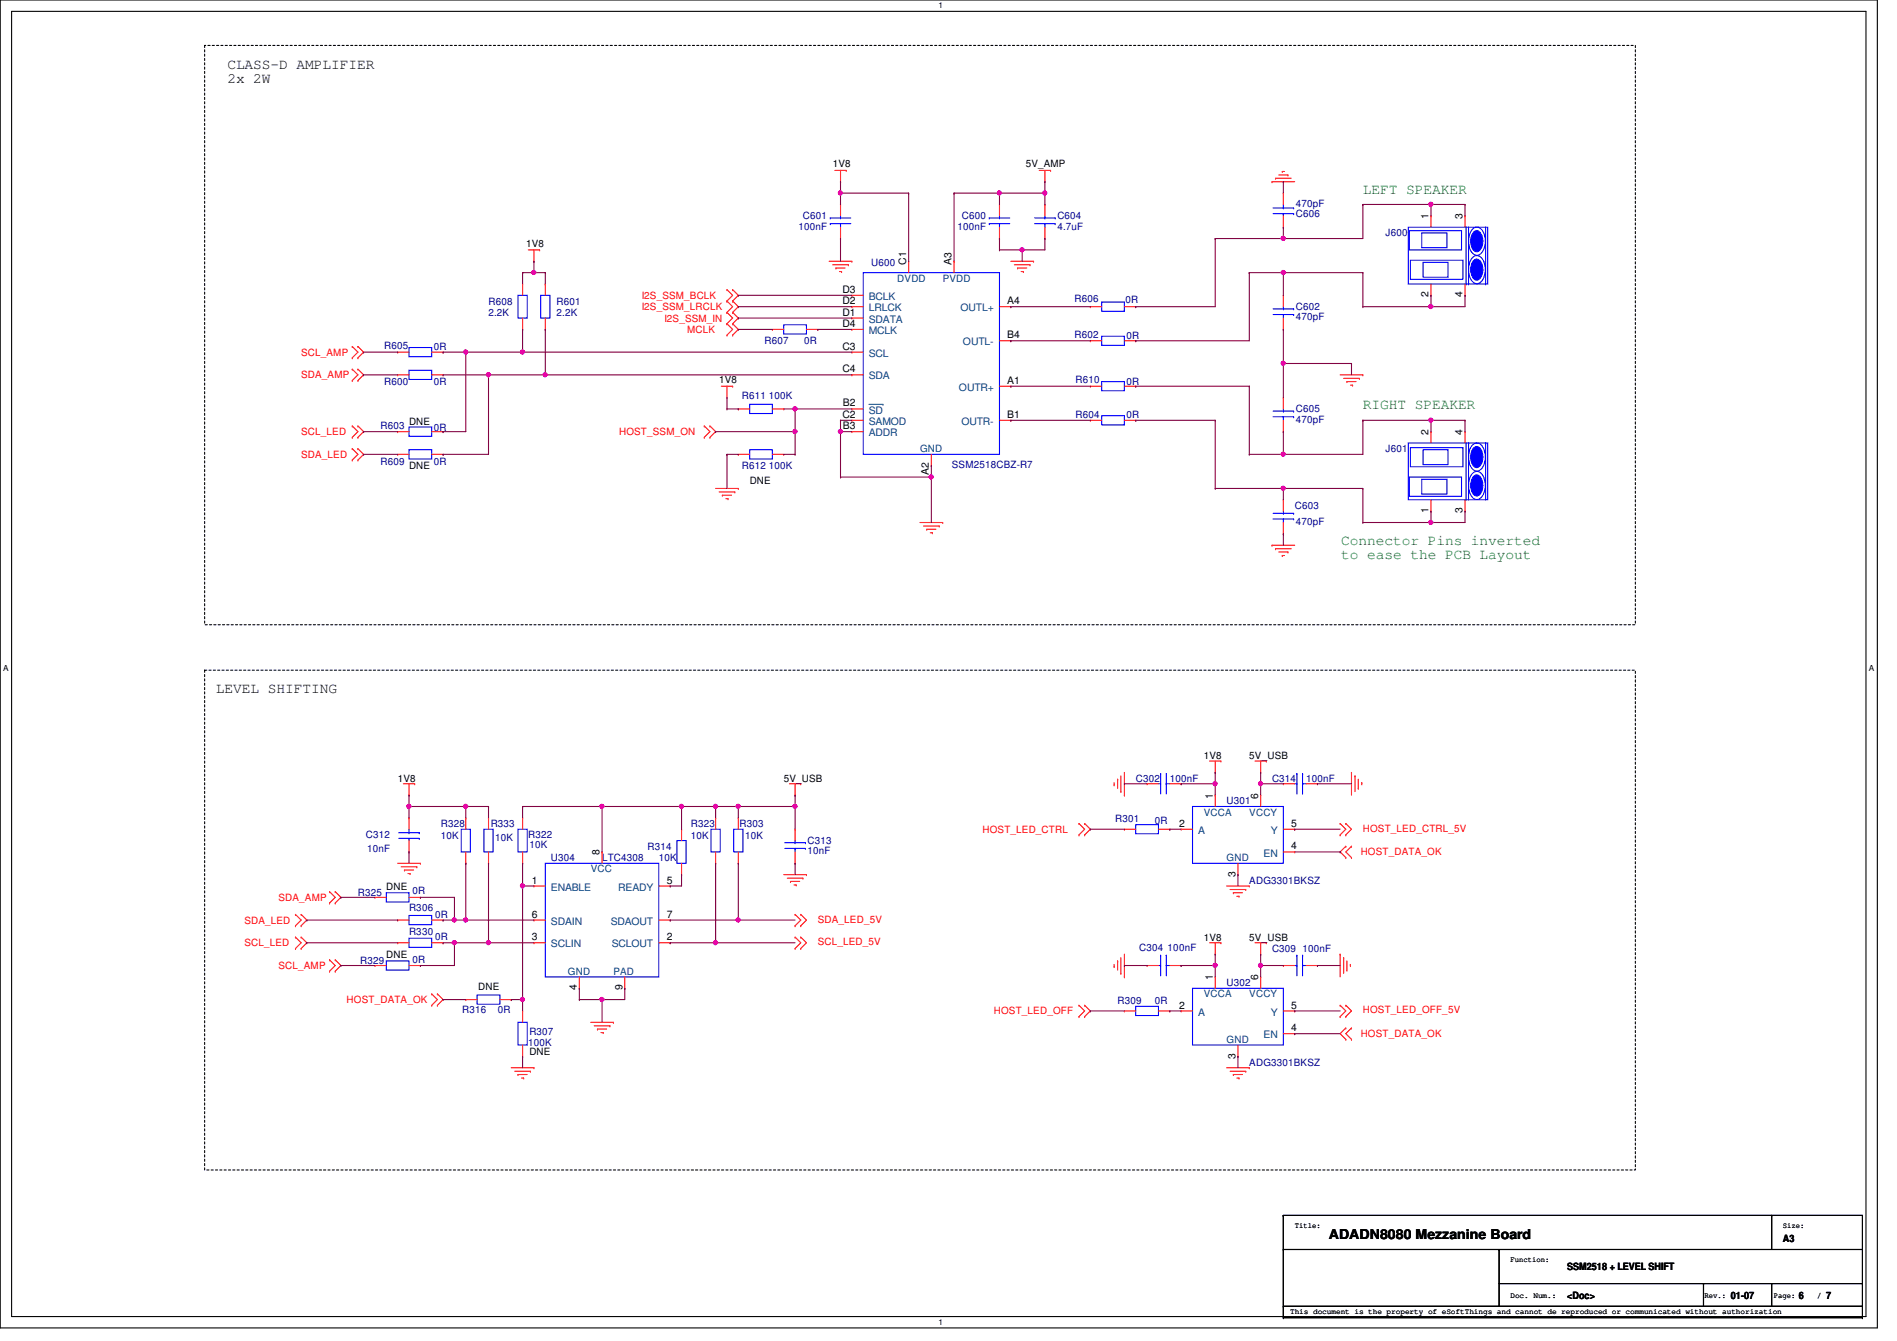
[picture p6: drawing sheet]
<svg xmlns="http://www.w3.org/2000/svg" width="297mm" height="210mm" viewBox="0 0 297 210" stroke-linecap="round" stroke-linejoin="round" font-family="sans-serif">
<path d="M0 0h294v207.9h-294zM1.8 1.8h290.4v204.3h-290.4z" fill="none" stroke="#000" stroke-width=".17"/>
<g fill="#fff">
<path d="M147 .2h.7v1.4h-.7z"/>
<path d="M147 206.2h.7v1.4h-.7z"/>
<path d="M.5 103.9h.8v1.4h-.8z"/>
<path d="M292.6 103.9h.9v1.4h-.9z"/>
</g>
<path d="M32 7.1h224.1v90.7h-224.1zM32 104.9h224.1v78.2h-224.1z" fill="none" stroke="#000" stroke-width=".17" stroke-dasharray=".3 .3"/>
<g fill="none" stroke="#f00" stroke-width=".17">
<path d="M82.7 39.1h1.8M83.6 39.1v1.8M84.5 39.1h.1M130.7 26.7h1.8M131.6 28.4h.1M131.6 26.7v1.7M132.5 26.7h.1M156.5 32h.1M156.5 37.3h.1M156.5 32v1.8M156.5 35.6v1.7M162.7 26.7h1.8"/>
<path d="M163.6 28.4h.1M163.6 26.7v1.7M164.5 26.7h.1M199.2 28.4h.1M199.2 28.4h3.5M199.7 27.9h.1M199.7 27.9h2.5M200.2 27.4h1.5M200.8 26.8h.1M200.8 26.8h.3M201.7 27.4h.1M55.2 56h.1"/>
<path d="M55.2 54.2h.1M55.2 59.6h.1M55.2 57.8h.1M55.2 54.2l.8 .9-.8 .9M55.2 57.8l.8 .9-.8 .9M56 54.2h.1M56 56h.1M56 57.8h.1M56 59.6h.1M56 54.2l.9 .9-.9 .9M56 57.8l.9 .9-.9 .9M81.8 44.4h.1"/>
<path d="M81.8 51.6h.1M81.8 44.4v1.8M81.8 49.8v1.8M83.6 40.9h.1M85.4 44.4h.1M85.4 51.6h.1M85.4 44.4v1.8M85.4 49.8v1.8M113.8 47.1h.1M113.8 45.3h.1M113.8 48.9h.1M113.8 50.7h.1"/>
<path d="M113.8 52.5h.1M113.8 45.3l.9 .9-.9 .9M113.8 47.1l.9 .9-.9 .9M113.8 48.9l.9 .9-.9 .9M113.8 50.7l.9 .9-.9 .9M114.7 45.3h.1M114.7 47.1h.1M114.7 48.9h.1M114.7 50.7h.1M114.7 52.5h.1M114.7 45.3l.9 .9-.9 .9M114.7 47.1l.9 .9-.9 .9"/>
<path d="M114.7 48.9l.9 .9-.9 .9M114.7 50.7l.9 .9-.9 .9M129.8 40.9h3.6M130.4 41.4h2.4M130.9 42h.1M130.9 42h1.4M131.4 42.5h.4M131.8 42.5h.1M132.8 41.4h.1M133.4 40.9h.1M158.3 40.9h3.5M158.8 41.4h2.5"/>
<path d="M159.3 42h.1M159.3 42h1.5M159.9 42.5h.3M160.2 42.5h.1M161.3 41.4h.1M161.8 40.9h.1M209.8 58.7h3.6M210.4 59.2h2.4M210.9 59.7h.1M210.9 59.7h1.4M212.8 59.2h.1M213.4 58.7h.1"/>
<path d="M55.2 68.5h.1M55.2 66.7h.1M55.2 72h.1M55.2 70.2h.1M55.2 66.7l.8 .9-.8 .9M55.2 70.2l.8 .9-.8 .9M56 66.7h.1M56 68.5h.1M56 70.2h.1M56 72h.1M56 66.7l.9 .9-.9 .9M56 70.2l.9 .9-.9 .9"/>
<path d="M62.3 71.1h.1M62.3 71.1h1.7M67.6 71.1h1.8M69.4 71.1h.1M110.3 68.5h.1M110.3 66.7h.1M110.3 66.7l.9 .9-.9 .9M111.2 66.7h.1M111.2 68.5h.1M111.2 66.7l.9 .9-.9 .9M112.1 76.5h3.5M112.6 77h2.5"/>
<path d="M112.9 60.5h1.8M113.1 77.5h.1M113.1 77.5h1.5M113.7 78.1h.3M113.8 62.2h.1M113.8 60.5v1.7M114 78.1h.1M114.7 60.5h.1M115.1 77h.1M115.6 76.5h.1M170.7 65.8h.1M170.7 60.5h.1"/>
<path d="M170.7 60.5h1.8M170.7 65.8h1.8M176.1 60.5h1.7M176.1 65.8h1.7M177.8 65.8h.1M177.8 60.5h.1M211.5 60.3h.3M211.8 60.3h.1M144.1 81.8h3.5M144.6 82.3h2.5M145.1 82.8h.1M145.1 82.8h1.5"/>
<path d="M145.7 83.4h.3M146 83.4h.1M147.1 82.3h.1M147.6 81.8h.1M199.2 85.3h.1M199.2 85.3h3.5M199.7 85.9h.1M199.7 85.9h2.5M200.2 86.4h1.5M200.8 87h.1M200.8 87h.3M201.7 86.4h.1"/>
<path d="M189.4 119.1h1.8M190.3 119.1v1.8M191.2 119.1h.1M196.5 119.1h1.8M197.4 119.1v1.8M198.3 119.1h.1M51.6 139.6h.1M51.6 139.6l.9 .9-.9 .9M52.5 139.6h.1M52.5 139.6l.9 .9-.9 .9M62.3 135.1h3.5M62.8 135.7h2.5"/>
<path d="M63.2 122.7h1.7M63.3 136.2h.1M63.3 136.2h1.5M63.9 136.7h.3M64 124.5h.1M64 133.3h.1M64 128h.1M64 122.7v1.8M64 128v1.8M64 131.6v1.7M64.2 136.7h.1M64.9 122.7h.1"/>
<path d="M65.3 135.7h.1M65.8 135.1h.1M72.9 128h.1M72.9 135.1h.1M72.9 128v1.8M72.9 133.3v1.8M122.7 136.9h3.6M123.3 137.5h2.4M123.6 122.7h1.8M123.8 138h.1M123.8 138h1.4M124.3 138.5h.4"/>
<path d="M124.5 124.5h.1M124.5 122.7v1.8M124.7 138.5h.1M125.4 122.7h.1M125.7 137.5h.1M126.3 136.9h.1M168.9 130.7h.1M168.9 128.9h.1M168.9 128.9l.9 .9-.9 .9M169.8 128.9h.1M169.8 130.7h.1M169.8 128.9l.9 .9-.9 .9"/>
<path d="M174.5 122.9h.1M174.5 122.5v.4M175 122h.1M175 122v1.4M175.5 123.9h.1M175.5 121.5v2.4M176.1 124.5h.1M176.1 120.9v3.6M190.3 120.9h.1M192.1 138.7h3.5M192.6 139.2h2.5M193.1 139.7h.1"/>
<path d="M193.1 139.7h1.5M195.1 139.2h.1M195.6 138.7h.1M197.4 120.9h.1M209.8 130.7h.1M209.8 128.9h.1M209.8 128.9l.9 .9-.9 .9M210.7 130.7h.1M210.7 128.9h.1M210.7 132.5h.1M210.7 134.2h.1M210.7 128.9l.9 .9-.9 .9"/>
<path d="M210.7 132.5l-.9 .8 .9 .9M211.6 120.9h.1M211.6 134.2h.1M211.6 132.5h.1M211.6 120.9v3.6M211.6 132.5l-.9 .8 .9 .9M212.2 121.5h.1M212.2 121.5v2.4M212.7 123.4h.1M212.7 122v1.4M213.2 122.5h.1M213.2 122.5v.4"/>
<path d="M46.3 144.9h.1M46.3 143.1h.1M46.3 148.5h.1M46.3 146.7h.1M46.3 143.1l.9 .9-.9 .9M46.3 146.7l.9 .9-.9 .9M47.2 143.1h.1M47.2 144.9h.1M47.2 146.7h.1M47.2 148.5h.1M47.2 143.1l.8 .9-.8 .9M47.2 146.7l.8 .9-.8 .9"/>
<path d="M51.6 152h.1M51.6 150.2h.1M51.6 141.4h.1M51.6 150.2l.9 .9-.9 .9M52.5 150.2h.1M52.5 152h.1M52.5 141.4h.1M52.5 150.2l.9 .9-.9 .9M58.7 140.5h.1M58.7 140.5h1.8M64 140.5h1.8M65.8 140.5h.1"/>
<path d="M67.6 157.4h.1M67.6 155.6h.1M67.6 155.6l.9 .9-.9 .9M68.5 155.6h.1M68.5 157.4h.1M68.5 155.6l.9 .9-.9 .9M124.5 144.9h.1M124.5 143.1h.1M124.5 148.5h.1M124.5 146.7h.1M124.5 143.1l.9 .9-.9 .9M124.5 146.7l.9 .9-.9 .9"/>
<path d="M125.4 144.9h.1M125.4 143.1h.1M125.4 148.5h.1M125.4 146.7h.1M125.4 143.1l.9 .9-.9 .9M125.4 146.7l.9 .9-.9 .9M168.9 159.1h.1M168.9 157.4h.1M168.9 157.4l.9 .8-.9 .9M169.8 157.4h.1M169.8 159.1h.1M169.8 157.4l.9 .8-.9 .9"/>
<path d="M174.5 151.3h.1M174.5 151v.3M175 150.4h.1M175 150.4v1.4M175.5 152.4h.1M175.5 149.9v2.5M176.1 152.9h.1M176.1 149.4v3.5M189.4 147.6h1.8M190.3 149.4h.1M190.3 147.6v1.8M191.2 147.6h.1"/>
<path d="M193.7 140.3h.3M194 140.3h.1M196.5 147.6h1.8M197.4 149.4h.1M197.4 147.6v1.8M198.3 147.6h.1M209.8 149.4h.1M209.8 159.1h.1M209.8 157.4h.1M209.8 149.4v3.5M209.8 157.4l.9 .8-.9 .9M210.4 149.9h.1"/>
<path d="M210.4 149.9v2.5M210.7 159.1h.1M210.7 157.4h.1M210.7 157.4l.9 .8-.9 .9M210.9 151.8h.1M210.9 150.4v1.4M211.5 151h.1M211.5 151v.3M80 167.1h3.6M80.6 167.7h2.5M81.1 168.2h.1M81.1 168.2h1.4"/>
<path d="M81.7 168.7h.3M82 168.7h.1M83.1 167.7h.1M83.6 167.1h.1M92.5 160h3.6M93 160.6h2.5M93.6 161.1h.1M93.6 161.1h1.4M94.1 161.6h.3M94.4 161.6h.1M95.5 160.6h.1M96.1 160h.1"/>
<path d="M192.1 167.1h3.5M192.6 167.7h2.5M193.1 168.2h.1M193.1 168.2h1.5M193.7 168.7h.3M194 168.7h.1M195.1 167.7h.1M195.6 167.1h.1M210.7 160.9h.1M210.7 162.7h.1M210.7 160.9l-.9 .9 .9 .9M211.6 162.7h.1"/>
<path d="M211.6 160.9h.1M211.6 160.9l-.9 .9 .9 .9"/>
</g>
<g fill="none" stroke="#000" stroke-width=".17">
<path d="M201 195.6h.1M201 190.2h.1M201 195.6h90.6M201 190.2h90.6v16M201 190.2v16M234.7 195.6h.1M234.7 195.6v8.9M277.4 190.2h.1M277.4 190.2v5.4M201 204.5h.1M201 206.2h.1M201 204.5h90.6"/>
<path d="M201 206.2h90.6M234.7 200.9h56.9M266.7 200.9h.1M266.7 200.9v3.6M277.4 200.9h.1M277.4 200.9v3.6M291.6 206.2h.1M291.6 200.9h.1"/>
</g>
<g fill="none" stroke="#00f" stroke-width=".17">
<path d="M154.9 35h.1M154.9 34.1h.1M154.9 35h3.2M154.9 34.1h3.2M156.5 34.1h.1M156.5 35h.1M156.5 33.8v.3M156.5 35v.6M220.5 35.6h12.5v8.8h-12.5zM229.6 35.6v8.8M230 35.6v8.8M230.6 35.9a.96 .96 0 0 1 1.6 .3 2.92 2.92 0 0 1-.6 3.7 1.14 1.14 0 0 1-1.5-1 3.2 3.2 0 0 1 .5-3z"/>
<path d="M232.6 35.6v8.8M81.1 46.2h1.4v3.6h-1.4zM84.7 46.2h1.4v3.6h-1.4zM172.5 59.7h3.6v1.5h-3.6zM229.6 44.4h.1M230 44.4h.1M230.6 40.3a.96 .96 0 0 1 1.6 .3 2.92 2.92 0 0 1-.6 3.7 1.14 1.14 0 0 1-1.5-1 3.2 3.2 0 0 1 .5-3zM232.6 44.4h.1M64 70.4h3.6v1.4h-3.6zM172.5 65.1h3.6v1.4h-3.6zM60.5 139.7h3.5v1.5h-3.5zM62.4 130.3h3.3"/>
<path d="M62.4 131.2h3.3M64 131.2h.1M64 130.3h.1M64 129.8v.5M64 131.2v.4M65.7 130.3h.1M65.7 131.2h.1M72.2 129.8h1.5v3.5h-1.5z"/>
</g>
<path d="M230.7 36.4a.65 .65 0 0 1 1.1 0 2.24 2.24 0 0 1-.3 2.9 .76 .76 0 0 1-1-.6 2.58 2.58 0 0 1 .2-2.3z" fill-rule="evenodd" fill="#00f"/>
<path d="M230.7 36.4a.65 .65 0 0 1 1.1 0 2.24 2.24 0 0 1-.3 2.9 .76 .76 0 0 1-1-.6 2.58 2.58 0 0 1 .2-2.3z" fill="none" stroke="#00f" stroke-width=".17"/>
<path d="M230.7 40.9a.65 .65 0 0 1 1.1 0 2.24 2.24 0 0 1-.3 2.9 .76 .76 0 0 1-1-.6 2.58 2.58 0 0 1 .2-2.3z" fill-rule="evenodd" fill="#00f"/>
<g fill="none" stroke="#00f" stroke-width=".17">
<path d="M220.7 36.1h8.2v3h-8.2zM222.6 36.4h4v2.4h-4zM172.5 52.6h3.6v1.5h-3.6zM220.8 40.7h8.3v3h-8.3zM222.8 41.1h3.9v2.3h-3.9zM230.7 40.9a.65 .65 0 0 1 1.1 0 2.24 2.24 0 0 1-.3 2.9 .76 .76 0 0 1-1-.6 2.58 2.58 0 0 1 .2-2.3zM220.5 69.3h12.5v8.9h-12.5zM229.6 69.3h.1M229.6 69.3v8.9M230 69.3h.1M230 69.3v8.9M230.6 74.1a.96 .96 0 0 1 1.6 .3 2.92 2.92 0 0 1-.6 3.7 1.14 1.14 0 0 1-1.5-1 3.2 3.2 0 0 1 .5-3z"/>
<path d="M230.6 69.6a.96 .96 0 0 1 1.6 .4 2.92 2.92 0 0 1-.6 3.7 1.14 1.14 0 0 1-1.5-1.1 3.2 3.2 0 0 1 .5-3zM232.6 69.3h.1M232.6 69.3v8.9M75.8 129.8h1.4v3.5h-1.4zM81.1 160h1.4v3.6h-1.4z"/>
</g>
<g fill="none" stroke="#f00" stroke-width=".17">
<path d="M224.1 33.8h.1M224.1 33.8v1.8M229.4 33.8h.1M229.4 33.8v1.8M170.7 53.3h.1M170.7 53.3h1.8M176.1 53.3h1.7M177.8 53.3h.1M224.1 46.2h.1M224.1 44.4v1.8M229.4 46.2h.1M229.4 44.4v1.8"/>
<path d="M76.5 128h.1M76.5 135.1h.1M76.5 128v1.8M76.5 133.3v1.8M81.8 158.2h.1M81.8 158.2v1.8M81.8 165.4h.1M81.8 163.6v1.8"/>
</g>
<path d="M230.7 74.7a.65 .65 0 0 1 1.1 0 2.24 2.24 0 0 1-.3 2.9 .76 .76 0 0 1-1-.6 2.58 2.58 0 0 1 .2-2.3z" fill-rule="evenodd" fill="#00f"/>
<path d="M230.7 74.7a.65 .65 0 0 1 1.1 0 2.24 2.24 0 0 1-.3 2.9 .76 .76 0 0 1-1-.6 2.58 2.58 0 0 1 .2-2.3z" fill="none" stroke="#00f" stroke-width=".17"/>
<path d="M230.7 70.2a.65 .65 0 0 1 1.1 0 2.24 2.24 0 0 1-.3 2.9 .76 .76 0 0 1-1-.6 2.58 2.58 0 0 1 .2-2.3z" fill-rule="evenodd" fill="#00f"/>
<g fill="none" stroke="#00f" stroke-width=".17">
<path d="M130 35h.1M130 34.1h.1M130 35h3.2M130 34.1h3.2M131.6 34.1h.1M131.6 35h.1M131.6 33.8v.3M131.6 35v.6M162 35h3.2M162 34.1h3.2M163.6 34.1h.1M163.6 35h.1"/>
<path d="M163.6 33.8v.3M163.6 35v.6M165.2 35h.1M165.2 34.1h.1M199.3 32.6h3.3M199.3 33.4h3.3M201 33.4h.1M201 32.6h.1M201 32v.6M201 33.4v.4M202.6 32.6h.1M202.6 33.4h.1"/>
<path d="M64 54.4h3.6v1.4h-3.6zM64 58h3.6v1.4h-3.6zM122.7 50.8h3.6v1.5h-3.6zM135.2 42.7h21.3v28.4h-21.3zM172.5 47.3h3.6v1.4h-3.6zM199.3 49.2h3.3M199.3 48.3h3.3M201 48.3h.1M201 49.2h.1M201 48v.3M201 49.2v.6M202.6 49.2h.1"/>
<path d="M202.6 48.3h.1M64 66.8h3.6v1.5h-3.6zM117.4 70.4h3.5v1.4h-3.5zM117.4 63.3h3.5v1.4h-3.5zM199.3 65.2h3.3M199.3 64.3h3.3M201 64.3h.1M201 65.2h.1M201 64v.3M201 65.2v.6M202.6 65.2h.1M202.6 64.3h.1"/>
<path d="M220.7 74.7h8.2v3h-8.2zM220.8 70.1h8.3v3h-8.3zM222.6 75h4v2.3h-4zM222.8 70.4h3.9v2.3h-3.9zM230.7 70.2a.65 .65 0 0 1 1.1 0 2.24 2.24 0 0 1-.3 2.9 .76 .76 0 0 1-1-.6 2.58 2.58 0 0 1 .2-2.3zM199.3 81.2h3.3M199.3 80.3h3.3M201 80.3h.1M201 81.2h.1M201 80v.3M201 81.2v.6M202.6 81.2h.1"/>
<path d="M202.6 80.3h.1M81.1 129.8h1.4v3.5h-1.4zM85.4 135.1h17.8v17.8h-17.8zM106 131.6h1.4v3.5h-1.4zM111.3 129.8h1.5v3.5h-1.5zM114.9 129.8h1.4v3.5h-1.4zM122.9 132.8h3.2M122.9 131.9h3.2M124.5 131.9h.1M124.5 132.8h.1M124.5 131.6v.3M124.5 132.8v.5"/>
<path d="M126.1 132.8h.1M126.1 131.9h.1M177.8 129.1h3.6v1.4h-3.6zM181.4 122.7h.3M181.7 122.7h.1M181.7 121.1h.1M181.7 121.1v3.2M182.6 121.1h.1M182.6 122.7h.1M182.6 121.1v3.2M182.6 122.7h.6M186.7 126.2h14.3v8.9h-14.3z"/>
<path d="M202.7 122.7h.4M203.1 122.7h.1M203.1 121.1h.1M203.1 121.1v3.2M204 121.1h.1M204 122.7h.1M204 122.7h.5M204 121.1v3.2M60.5 150.4h3.5v1.4h-3.5zM64 143.3h3.6v1.4h-3.6zM64 146.9h3.6v1.4h-3.6zM74.7 155.7h3.6v1.5h-3.6z"/>
<path d="M177.8 157.5h3.6v1.5h-3.6zM181.4 151.1h.3M181.7 151.1h.1M181.7 149.5h.1M181.7 149.5v3.2M182.6 149.5h.1M182.6 151.1h.1M182.6 151.1h.6M182.6 149.5v3.2M186.7 154.7h14.3v8.9h-14.3zM202.7 151.1h.4M203.1 151.1h.1"/>
<path d="M203.1 149.5h.1M203.1 149.5v3.2M204 149.5h.1M204 151.1h.1M204 151.1h.5M204 149.5v3.2"/>
</g>
<g fill="none" stroke="#f00" stroke-width=".17">
<path d="M131.6 32h.1M131.6 37.3h.1M131.6 32v1.8M131.6 35.6v1.7M163.6 32h.1M163.6 37.3h.1M163.6 32v1.8M163.6 35.6v1.7M201 35.6h.1M201 30.2h.1M201 30.2v1.8M201 33.8v1.8"/>
<path d="M62.3 55.1h.1M62.3 58.7h.1M62.3 55.1h1.7M62.3 58.7h1.7M67.6 55.1h1.8M67.6 58.7h1.8M69.4 55.1h.1M69.4 58.7h.1M120.9 51.6h.1M120.9 51.6h1.8M126.3 51.6h1.8M128.1 51.6h.1"/>
<path d="M133.4 46.2h.1M133.4 48h.1M133.4 49.8h.1M133.4 51.6h.1M133.4 55.1h.1M133.4 58.7h.1M133.4 48h1.8M133.4 46.2h1.8M133.4 49.8h1.8M133.4 51.6h1.8M133.4 55.1h1.8M133.4 58.7h1.8"/>
<path d="M142.3 40.9h.1M142.3 40.9v1.8M149.4 40.9h.1M149.4 40.9v1.8M156.5 48h1.8M156.5 53.3h1.8M158.3 48h.1M158.3 53.3h.1M170.7 48h.1M170.7 48h1.8M176.1 48h1.7M177.8 48h.1"/>
<path d="M201 46.2h.1M201 51.6h.1M201 46.2v1.8M201 49.8v1.8M62.3 67.6h.1M62.3 67.6h1.7M67.6 67.6h1.8M69.4 67.6h.1M115.6 71.1h.1M115.6 64h.1M115.6 64h1.8M115.6 71.1h1.8"/>
<path d="M120.9 64h1.8M120.9 71.1h1.8M122.7 71.1h.1M122.7 64h.1M133.4 64h.1M133.4 67.6h.1M133.4 65.8h.1M133.4 65.8h1.8M133.4 64h1.8M133.4 67.6h1.8M145.8 72.9h.1M145.8 71.1v1.8"/>
<path d="M156.5 60.5h1.8M156.5 65.8h1.8M158.3 60.5h.1M158.3 65.8h.1M201 62.2h.1M201 67.6h.1M201 78.2h.1M201 62.2v1.8M201 65.8v1.8M201 78.2v1.8M224.1 67.6h.1M224.1 67.6v1.7"/>
<path d="M224.1 78.2v1.8M229.4 67.6h.1M229.4 67.6v1.7M229.4 78.2v1.8M201 83.6h.1M201 81.8v1.8M224.1 80h.1M229.4 80h.1M81.8 128h.1M81.8 135.1h.1M81.8 128v1.8M81.8 133.3v1.8"/>
<path d="M83.6 138.7h.1M83.6 138.7h1.8M94.3 133.3h.1M94.3 133.3v1.8M103.2 138.7h1.7M104.9 138.7h.1M106.7 129.8h.1M106.7 136.9h.1M106.7 129.8v1.8M106.7 135.1v1.8M112.1 128h.1M112.1 135.1h.1"/>
<path d="M112.1 128v1.8M112.1 133.3v1.8M115.6 128h.1M115.6 135.1h.1M115.6 128v1.8M115.6 133.3v1.8M124.5 129.8h.1M124.5 135.1h.1M124.5 129.8v1.8M124.5 133.3v1.8M176.1 129.8h.1M176.1 129.8h1.7"/>
<path d="M179.6 122.7h.1M179.6 122.7h1.8M181.4 129.8h1.8M183.2 129.8h.1M183.2 122.7h1.8M185 122.7h.1M185 129.8h.1M185 129.8h1.7M190.3 124.5h.1M190.3 124.5v1.7M193.8 136.9h.1M193.8 135.1v1.8"/>
<path d="M197.4 124.5h.1M197.4 124.5v1.7M201 122.7h.1M201 122.7h1.7M201 133.3h1.7M201 129.8h1.7M202.7 133.3h.1M202.7 129.8h.1M204.5 122.7h1.8M206.3 122.7h.1M58.7 151.1h.1M58.7 151.1h1.8"/>
<path d="M62.3 144h.1M62.3 147.6h.1M62.3 144h1.7M62.3 147.6h1.7M64 151.1h1.8M65.8 151.1h.1M67.6 144h1.8M67.6 147.6h1.8M69.4 144h.1M69.4 147.6h.1M72.9 156.5h.1M72.9 156.5h1.8"/>
<path d="M78.3 156.5h1.7M80 156.5h.1M83.6 147.6h.1M83.6 144h.1M83.6 144h1.8M83.6 147.6h1.8M90.7 154.7h.1M90.7 152.9v1.8M97.8 154.7h.1M97.8 152.9v1.8M103.2 144h1.7M103.2 147.6h1.7"/>
<path d="M104.9 144h.1M104.9 147.6h.1M176.1 158.2h.1M176.1 158.2h1.7M179.6 151.1h.1M179.6 151.1h1.8M181.4 158.2h1.8M183.2 158.2h.1M183.2 151.1h1.8M185 151.1h.1M185 158.2h.1M185 158.2h1.7"/>
<path d="M190.3 152.9h.1M190.3 152.9v1.8M197.4 152.9h.1M197.4 152.9v1.8M201 151.1h.1M201 151.1h1.7M201 158.2h1.7M202.7 158.2h.1M204.5 151.1h1.8M206.3 151.1h.1M193.8 165.4h.1M193.8 163.6v1.8"/>
<path d="M201 161.8h1.7M202.7 161.8h.1"/>
</g>
<path d="M136.1 63.3h2.2M138.3 63.3h.1" fill="none" stroke="#004080" stroke-width=".16"/>
<g fill="none" stroke="#800040" stroke-width=".17">
<path d="M142.3 30.2h.1M142.3 30.2v10.7M149.4 30.2h.1M149.4 30.2v10.7M156.5 30.2h.1M156.5 30.2h7.1M115.6 48h.1M115.6 46.2h.1M115.6 48h17.8M115.6 46.2h17.8M145.8 72.9h.1M145.8 72.9v1.8"/>
<path d="M195.6 60.5h.1M195.6 71.1h.1M195.6 60.5v10.6M195.6 71.1h17.8M201 71.1h.1"/>
</g>
<circle cx="200.9" cy="71.1" r=".32" fill="#f0f"/>
<circle cx="200.9" cy="71.1" r=".32" fill="none" stroke="#f0f" stroke-width=".17"/>
<g fill="none" stroke="#800040" stroke-width=".17">
<path d="M190.3 37.3h.1M190.3 37.3v10.7h-12.5M177.8 48h.1M177.8 53.3h.1M195.6 42.7h.1M195.6 42.7h5.4M195.6 42.7v10.6h-17.8M201 56.9h.1M201 51.6h.1M201 51.6v10.6M201 56.9h10.6M211.6 56.9h.1"/>
<path d="M211.6 56.9v1.8M201 83.6h.1M201 83.6v1.7"/>
</g>
<circle cx="200.9" cy="56.9" r=".32" fill="#f0f"/>
<circle cx="200.9" cy="56.9" r=".32" fill="none" stroke="#f0f" stroke-width=".17"/>
<path d="M201 28.4h.1M201 28.4v1.8M112.1 67.6h.1M112.1 67.6h12.4M131.6 74.7h.1M131.6 74.7h14.2M145.8 74.7h.1M145.8 74.7v7.1" fill="none" stroke="#800040" stroke-width=".17"/>
<circle cx="145.8" cy="74.6" r=".32" fill="#f0f"/>
<circle cx="145.8" cy="74.6" r=".32" fill="none" stroke="#f0f" stroke-width=".17"/>
<path d="M56.9 55.1h.1M56.9 55.1h5.4M83.6 40.9h.1M83.6 40.9v1.8" fill="none" stroke="#800040" stroke-width=".17"/>
<circle cx="83.6" cy="42.6" r=".32" fill="#f0f"/>
<circle cx="83.6" cy="42.6" r=".32" fill="none" stroke="#f0f" stroke-width=".17"/>
<path d="M160.1 39.1h.1M160.1 39.1v1.8M81.8 42.7h.1M81.8 42.7v1.7M81.8 42.7h1.8M85.4 42.7h.1M85.4 42.7v1.7M115.6 49.8h.1M115.6 49.8h17.8M128.1 51.6h.1M128.1 51.6h5.3" fill="none" stroke="#800040" stroke-width=".17"/>
<circle cx="160" cy="39.1" r=".32" fill="#f0f"/>
<circle cx="160" cy="39.1" r=".32" fill="none" stroke="#f0f" stroke-width=".17"/>
<path d="M131.6 28.4h.1M131.6 28.4v1.8M156.5 37.3h.1M156.5 37.3v1.8M160.1 39.1h.1M160.1 39.1h3.5" fill="none" stroke="#800040" stroke-width=".17"/>
<circle cx="131.6" cy="30.2" r=".32" fill="#f0f"/>
<circle cx="131.6" cy="30.2" r=".32" fill="none" stroke="#f0f" stroke-width=".17"/>
<path d="M131.6 30.2h.1M131.6 37.3h.1M131.6 30.2v1.8M131.6 37.3v3.6M190.3 37.3h.1M190.3 37.3h23.1M201 35.6h.1M201 37.3h.1M201 35.6v1.7" fill="none" stroke="#800040" stroke-width=".17"/>
<circle cx="200.9" cy="37.3" r=".32" fill="#f0f"/>
<circle cx="200.9" cy="37.3" r=".32" fill="none" stroke="#f0f" stroke-width=".17"/>
<path d="M177.8 65.8h.1M177.8 65.8h12.5M201 76.5h.1M201 76.5h12.4" fill="none" stroke="#800040" stroke-width=".17"/>
<circle cx="200.9" cy="76.4" r=".32" fill="#f0f"/>
<circle cx="200.9" cy="76.4" r=".32" fill="none" stroke="#f0f" stroke-width=".17"/>
<path d="M213.4 32h.1M213.4 32h10.7M158.3 48h.1M158.3 53.3h.1M158.3 48h12.4M158.3 53.3h12.4M158.3 60.5h.1M158.3 65.8h.1M158.3 60.5h12.4M158.3 65.8h12.4" fill="none" stroke="#800040" stroke-width=".17"/>
<circle cx="224" cy="32" r=".32" fill="#f0f"/>
<circle cx="224" cy="32" r=".32" fill="none" stroke="#f0f" stroke-width=".17"/>
<path d="M213.4 32h.1M213.4 32v5.3M213.4 48h.1M213.4 48h10.7" fill="none" stroke="#800040" stroke-width=".17"/>
<circle cx="224" cy="48" r=".32" fill="#f0f"/>
<circle cx="224" cy="48" r=".32" fill="none" stroke="#f0f" stroke-width=".17"/>
<path d="M201 42.7h.1M201 42.7h12.4M213.4 42.7h.1M213.4 42.7v5.3" fill="none" stroke="#800040" stroke-width=".17"/>
<circle cx="200.9" cy="42.6" r=".32" fill="#f0f"/>
<circle cx="200.9" cy="42.6" r=".32" fill="none" stroke="#f0f" stroke-width=".17"/>
<path d="M213.4 65.8h.1M213.4 65.8h10.7" fill="none" stroke="#800040" stroke-width=".17"/>
<circle cx="224" cy="65.8" r=".32" fill="#f0f"/>
<circle cx="224" cy="65.8" r=".32" fill="none" stroke="#f0f" stroke-width=".17"/>
<path d="M213.4 65.8h.1M213.4 65.8v5.3M213.4 81.8h.1M213.4 81.8h10.7" fill="none" stroke="#800040" stroke-width=".17"/>
<circle cx="224" cy="81.8" r=".32" fill="#f0f"/>
<circle cx="224" cy="81.8" r=".32" fill="none" stroke="#f0f" stroke-width=".17"/>
<path d="M163.6 37.3h.1M163.6 37.3v1.8M56.9 58.7h.1M56.9 58.7h5.4M72.9 55.1h.1M72.9 55.1h8.9M213.4 76.5h.1M213.4 76.5v5.3" fill="none" stroke="#800040" stroke-width=".17"/>
<circle cx="72.9" cy="55.1" r=".32" fill="#f0f"/>
<circle cx="72.9" cy="55.1" r=".32" fill="none" stroke="#f0f" stroke-width=".17"/>
<g fill="none" stroke="#800040" stroke-width=".17">
<path d="M72.9 55.1h.1M72.9 55.1v12.5h-3.5M76.5 58.7h.1M76.5 58.7h8.9M76.5 58.7v12.4h-7.1M81.8 51.6h.1M81.8 51.6v3.5M56.9 67.6h.1M56.9 71.1h.1M56.9 67.6h5.4M56.9 71.1h5.4M69.4 67.6h.1"/>
<path d="M69.4 71.1h.1"/>
</g>
<circle cx="81.8" cy="55.1" r=".32" fill="#f0f"/>
<circle cx="81.8" cy="55.1" r=".32" fill="none" stroke="#f0f" stroke-width=".17"/>
<path d="M69.4 55.1h.1M69.4 55.1h3.5M85.4 51.6h.1M85.4 51.6v7.1" fill="none" stroke="#800040" stroke-width=".17"/>
<circle cx="85.4" cy="58.6" r=".32" fill="#f0f"/>
<circle cx="85.4" cy="58.6" r=".32" fill="none" stroke="#f0f" stroke-width=".17"/>
<path d="M163.6 28.4h.1M163.6 28.4v1.8M115.6 51.6h.1M115.6 51.6h5.3" fill="none" stroke="#800040" stroke-width=".17"/>
<circle cx="163.6" cy="30.2" r=".32" fill="#f0f"/>
<circle cx="163.6" cy="30.2" r=".32" fill="none" stroke="#f0f" stroke-width=".17"/>
<path d="M149.4 30.2h.1M149.4 30.2h7.1M156.5 39.1h.1M156.5 39.1h3.6M69.4 58.7h.1M69.4 58.7h7.1M85.4 58.7h.1M85.4 58.7h48" fill="none" stroke="#800040" stroke-width=".17"/>
<circle cx="76.5" cy="58.6" r=".32" fill="#f0f"/>
<circle cx="76.5" cy="58.6" r=".32" fill="none" stroke="#f0f" stroke-width=".17"/>
<path d="M156.5 30.2h.1M156.5 30.2v1.8M81.8 55.1h.1M81.8 55.1h51.6" fill="none" stroke="#800040" stroke-width=".17"/>
<circle cx="156.5" cy="30.2" r=".32" fill="#f0f"/>
<circle cx="156.5" cy="30.2" r=".32" fill="none" stroke="#f0f" stroke-width=".17"/>
<g fill="none" stroke="#800040" stroke-width=".17">
<path d="M131.6 30.2h.1M131.6 30.2h10.7M163.6 30.2h.1M163.6 30.2v1.8M224.1 32h.1M224.1 32v1.8M224.1 32h5.3M229.4 32h.1M229.4 32v1.8M83.6 42.7h.1M83.6 42.7h1.8M201 42.7h.1"/>
<path d="M201 42.7v3.5M224.1 46.2h.1M224.1 48h.1M224.1 46.2v1.8M229.4 46.2h.1M229.4 46.2v1.8h-5.3M131.6 67.6h.1M131.6 65.8h.1M131.6 65.8h1.8M131.6 67.6h1.8M131.6 65.8v8.9M177.8 60.5h.1"/>
<path d="M177.8 60.5h17.8M190.3 65.8h.1M190.3 76.5h.1M190.3 65.8v10.7M190.3 76.5h10.7M201 67.6h.1M201 76.5h.1M201 67.6v3.5M201 76.5v1.7M224.1 65.8h.1M224.1 65.8v1.8M224.1 65.8h5.3"/>
<path d="M229.4 65.8h.1M229.4 65.8v1.8M224.1 80h.1M224.1 81.8h.1M224.1 80v1.8M229.4 80h.1M229.4 80v1.8h-5.3"/>
</g>
<circle cx="131.6" cy="67.5" r=".32" fill="#f0f"/>
<circle cx="131.6" cy="67.5" r=".32" fill="none" stroke="#f0f" stroke-width=".17"/>
<path d="M64 124.5h.1M64 124.5v1.7" fill="none" stroke="#800040" stroke-width=".17"/>
<circle cx="64" cy="126.2" r=".32" fill="#f0f"/>
<circle cx="64" cy="126.2" r=".32" fill="none" stroke="#f0f" stroke-width=".17"/>
<path d="M64 126.2h.1M64 126.2h12.5M64 126.2v1.8M72.9 126.2h.1M124.5 124.5h.1M124.5 124.5v1.7" fill="none" stroke="#800040" stroke-width=".17"/>
<circle cx="72.9" cy="126.2" r=".32" fill="#f0f"/>
<circle cx="72.9" cy="126.2" r=".32" fill="none" stroke="#f0f" stroke-width=".17"/>
<path d="M72.9 126.2h.1M72.9 126.2v1.8M76.5 126.2h.1M76.5 126.2v1.8M81.8 126.2h.1M81.8 126.2v1.8M81.8 126.2h12.5M94.3 126.2h.1M94.3 126.2v7.1" fill="none" stroke="#800040" stroke-width=".17"/>
<circle cx="94.2" cy="126.2" r=".32" fill="#f0f"/>
<circle cx="94.2" cy="126.2" r=".32" fill="none" stroke="#f0f" stroke-width=".17"/>
<path d="M94.3 126.2h.1M94.3 126.2h17.8M106.7 126.2h.1" fill="none" stroke="#800040" stroke-width=".17"/>
<circle cx="112" cy="126.2" r=".32" fill="#f0f"/>
<circle cx="112" cy="126.2" r=".32" fill="none" stroke="#f0f" stroke-width=".17"/>
<circle cx="106.7" cy="126.2" r=".32" fill="#f0f"/>
<circle cx="106.7" cy="126.2" r=".32" fill="none" stroke="#f0f" stroke-width=".17"/>
<path d="M106.7 126.2h.1M106.7 126.2v3.6M112.1 126.2h.1M112.1 126.2h3.5" fill="none" stroke="#800040" stroke-width=".17"/>
<circle cx="115.6" cy="126.2" r=".32" fill="#f0f"/>
<circle cx="115.6" cy="126.2" r=".32" fill="none" stroke="#f0f" stroke-width=".17"/>
<path d="M112.1 126.2h.1M112.1 126.2v1.8M115.6 126.2h.1M115.6 126.2v1.8M115.6 126.2h8.9M124.5 126.2h.1M124.5 126.2v3.6" fill="none" stroke="#800040" stroke-width=".17"/>
<circle cx="124.5" cy="126.2" r=".32" fill="#f0f"/>
<circle cx="124.5" cy="126.2" r=".32" fill="none" stroke="#f0f" stroke-width=".17"/>
<g fill="none" stroke="#800040" stroke-width=".17">
<path d="M64 133.3h.1M64 133.3v1.8M72.9 135.1h.1M72.9 135.1v8.9M76.5 135.1h.1M76.5 135.1v12.5M81.8 135.1h.1M81.8 138.7h.1M81.8 135.1v21.4M106.7 136.9h.1M106.7 136.9v1.8M112.1 135.1h.1"/>
<path d="M112.1 135.1v12.5M115.6 135.1h.1M115.6 135.1v8.9M124.5 135.1h.1M124.5 135.1v1.8"/>
</g>
<circle cx="81.8" cy="138.7" r=".32" fill="#f0f"/>
<circle cx="81.8" cy="138.7" r=".32" fill="none" stroke="#f0f" stroke-width=".17"/>
<path d="M81.8 138.7h.1M81.8 138.7h1.8M104.9 138.7h.1M104.9 138.7h1.8M53.4 140.5h.1M53.4 140.5h5.3M65.8 140.5h.1M65.8 140.5h5.4M71.2 140.5h.1M71.2 140.5v3.5" fill="none" stroke="#800040" stroke-width=".17"/>
<circle cx="71.1" cy="144" r=".32" fill="#f0f"/>
<circle cx="71.1" cy="144" r=".32" fill="none" stroke="#f0f" stroke-width=".17"/>
<path d="M48 144h.1M48 144h14.3M69.4 144h.1M69.4 144h14.2M71.2 144h.1M72.9 144h.1" fill="none" stroke="#800040" stroke-width=".17"/>
<circle cx="72.9" cy="144" r=".32" fill="#f0f"/>
<circle cx="72.9" cy="144" r=".32" fill="none" stroke="#f0f" stroke-width=".17"/>
<path d="M104.9 144h.1M104.9 144h10.7" fill="none" stroke="#800040" stroke-width=".17"/>
<circle cx="115.6" cy="144" r=".32" fill="#f0f"/>
<circle cx="115.6" cy="144" r=".32" fill="none" stroke="#f0f" stroke-width=".17"/>
<path d="M48 147.6h.1M48 147.6h14.3M69.4 147.6h.1M69.4 147.6h7.1M71.2 147.6h.1M115.6 144h.1M115.6 144h8.9" fill="none" stroke="#800040" stroke-width=".17"/>
<circle cx="76.5" cy="147.5" r=".32" fill="#f0f"/>
<circle cx="76.5" cy="147.5" r=".32" fill="none" stroke="#f0f" stroke-width=".17"/>
<circle cx="71.1" cy="147.5" r=".32" fill="#f0f"/>
<circle cx="71.1" cy="147.5" r=".32" fill="none" stroke="#f0f" stroke-width=".17"/>
<path d="M71.2 147.6h.1M71.2 147.6v3.5M76.5 147.6h.1M76.5 147.6h7.1M104.9 147.6h.1M104.9 147.6h7.2" fill="none" stroke="#800040" stroke-width=".17"/>
<circle cx="112" cy="147.5" r=".32" fill="#f0f"/>
<circle cx="112" cy="147.5" r=".32" fill="none" stroke="#f0f" stroke-width=".17"/>
<g fill="none" stroke="#800040" stroke-width=".17">
<path d="M53.4 151.1h.1M53.4 151.1h5.3M65.8 151.1h.1M65.8 151.1h5.4M69.4 156.5h.1M69.4 156.5h3.5M80 156.5h.1M80 156.5h1.8M81.8 156.5h.1M81.8 156.5v1.7M90.7 154.7h.1M90.7 154.7v1.8"/>
<path d="M97.8 154.7h.1M97.8 154.7v1.8M112.1 147.6h.1M112.1 147.6h12.4"/>
</g>
<circle cx="81.8" cy="156.4" r=".32" fill="#f0f"/>
<circle cx="81.8" cy="156.4" r=".32" fill="none" stroke="#f0f" stroke-width=".17"/>
<path d="M90.7 156.5h.1M90.7 156.5h7.1M94.3 156.5h.1M94.3 156.5v3.5" fill="none" stroke="#800040" stroke-width=".17"/>
<circle cx="94.2" cy="156.4" r=".32" fill="#f0f"/>
<circle cx="94.2" cy="156.4" r=".32" fill="none" stroke="#f0f" stroke-width=".17"/>
<path d="M176.1 122.7h.1M176.1 122.7h3.5M185 122.7h.1M190.3 120.9h.1M190.3 120.9v1.8h-5.3M197.4 120.9h.1M197.4 120.9v1.8M81.8 165.4h.1M81.8 165.4v1.7" fill="none" stroke="#800040" stroke-width=".17"/>
<circle cx="190.3" cy="122.7" r=".32" fill="#f0f"/>
<circle cx="190.3" cy="122.7" r=".32" fill="none" stroke="#f0f" stroke-width=".17"/>
<path d="M190.3 122.7h.1M190.3 122.7v1.8M197.4 122.7h.1M197.4 122.7v1.8M197.4 122.7h3.6" fill="none" stroke="#800040" stroke-width=".17"/>
<circle cx="197.4" cy="122.7" r=".32" fill="#f0f"/>
<circle cx="197.4" cy="122.7" r=".32" fill="none" stroke="#f0f" stroke-width=".17"/>
<g fill="none" stroke="#800040" stroke-width=".17">
<path d="M170.7 129.8h.1M170.7 129.8h5.4M183.2 129.8h.1M183.2 129.8h1.8M193.8 136.9h.1M193.8 136.9v1.8M202.7 129.8h.1M202.7 129.8h7.1M202.7 133.3h7.1M206.3 122.7h.1M206.3 122.7h5.3M209.8 133.3h.1"/>
<path d="M176.1 151.1h.1M176.1 151.1h3.5M185 151.1h.1M190.3 149.4h.1M190.3 149.4v1.7h-5.3M197.4 149.4h.1M197.4 149.4v1.7"/>
</g>
<circle cx="190.3" cy="151.1" r=".32" fill="#f0f"/>
<circle cx="190.3" cy="151.1" r=".32" fill="none" stroke="#f0f" stroke-width=".17"/>
<g fill="none" stroke="#800040" stroke-width=".17">
<path d="M170.7 158.2h.1M170.7 158.2h5.4M183.2 158.2h.1M183.2 158.2h1.8M190.3 151.1h.1M190.3 151.1v1.8M197.4 151.1h.1M197.4 151.1h3.6M197.4 151.1v1.8M202.7 158.2h.1M202.7 158.2h7.1M206.3 151.1h.1"/>
<path d="M206.3 151.1h3.5M193.8 165.4h.1M193.8 165.4v1.7M202.7 161.8h.1M202.7 161.8h7.1"/>
</g>
<circle cx="197.4" cy="151.1" r=".32" fill="#f0f"/>
<circle cx="197.4" cy="151.1" r=".32" fill="none" stroke="#f0f" stroke-width=".17"/>
<path d="M124.5 64h.1M124.5 64h8.9" fill="none" stroke="#800040" stroke-width=".17"/>
<circle cx="124.5" cy="64" r=".32" fill="#f0f"/>
<circle cx="124.5" cy="64" r=".32" fill="none" stroke="#f0f" stroke-width=".17"/>
<path d="M124.5 64h.1M124.5 64v3.6" fill="none" stroke="#800040" stroke-width=".17"/>
<circle cx="124.5" cy="67.5" r=".32" fill="#f0f"/>
<circle cx="124.5" cy="67.5" r=".32" fill="none" stroke="#f0f" stroke-width=".17"/>
<g fill="none" stroke="#800040" stroke-width=".17">
<path d="M113.8 64h.1M113.8 71.1h.1M113.8 64h1.8M113.8 62.2v1.8M113.8 71.1v5.4M113.8 71.1h1.8M115.6 64h.1M122.7 64h1.8M122.7 71.1h1.8M124.5 64h.1M124.5 71.1h.1M124.5 67.6h.1"/>
<path d="M124.5 67.6v3.5"/>
</g>
<circle cx="200.9" cy="71.1" r=".32" fill="#f0f"/>
<circle cx="200.9" cy="71.1" r=".32" fill="none" stroke="#f0f" stroke-width=".17"/>
<circle cx="200.9" cy="56.9" r=".32" fill="#f0f"/>
<circle cx="200.9" cy="56.9" r=".32" fill="none" stroke="#f0f" stroke-width=".17"/>
<circle cx="145.8" cy="74.6" r=".32" fill="#f0f"/>
<circle cx="145.8" cy="74.6" r=".32" fill="none" stroke="#f0f" stroke-width=".17"/>
<circle cx="83.6" cy="42.6" r=".32" fill="#f0f"/>
<circle cx="83.6" cy="42.6" r=".32" fill="none" stroke="#f0f" stroke-width=".17"/>
<circle cx="160" cy="39.1" r=".32" fill="#f0f"/>
<circle cx="160" cy="39.1" r=".32" fill="none" stroke="#f0f" stroke-width=".17"/>
<circle cx="131.6" cy="30.2" r=".32" fill="#f0f"/>
<circle cx="131.6" cy="30.2" r=".32" fill="none" stroke="#f0f" stroke-width=".17"/>
<circle cx="200.9" cy="37.3" r=".32" fill="#f0f"/>
<circle cx="200.9" cy="37.3" r=".32" fill="none" stroke="#f0f" stroke-width=".17"/>
<circle cx="200.9" cy="76.4" r=".32" fill="#f0f"/>
<circle cx="200.9" cy="76.4" r=".32" fill="none" stroke="#f0f" stroke-width=".17"/>
<circle cx="224" cy="32" r=".32" fill="#f0f"/>
<circle cx="224" cy="32" r=".32" fill="none" stroke="#f0f" stroke-width=".17"/>
<circle cx="224" cy="48" r=".32" fill="#f0f"/>
<circle cx="224" cy="48" r=".32" fill="none" stroke="#f0f" stroke-width=".17"/>
<circle cx="200.9" cy="42.6" r=".32" fill="#f0f"/>
<circle cx="200.9" cy="42.6" r=".32" fill="none" stroke="#f0f" stroke-width=".17"/>
<circle cx="224" cy="65.8" r=".32" fill="#f0f"/>
<circle cx="224" cy="65.8" r=".32" fill="none" stroke="#f0f" stroke-width=".17"/>
<circle cx="224" cy="81.8" r=".32" fill="#f0f"/>
<circle cx="224" cy="81.8" r=".32" fill="none" stroke="#f0f" stroke-width=".17"/>
<circle cx="72.9" cy="55.1" r=".32" fill="#f0f"/>
<circle cx="72.9" cy="55.1" r=".32" fill="none" stroke="#f0f" stroke-width=".17"/>
<circle cx="81.8" cy="55.1" r=".32" fill="#f0f"/>
<circle cx="81.8" cy="55.1" r=".32" fill="none" stroke="#f0f" stroke-width=".17"/>
<circle cx="85.4" cy="58.6" r=".32" fill="#f0f"/>
<circle cx="85.4" cy="58.6" r=".32" fill="none" stroke="#f0f" stroke-width=".17"/>
<circle cx="163.6" cy="30.2" r=".32" fill="#f0f"/>
<circle cx="163.6" cy="30.2" r=".32" fill="none" stroke="#f0f" stroke-width=".17"/>
<circle cx="76.5" cy="58.6" r=".32" fill="#f0f"/>
<circle cx="76.5" cy="58.6" r=".32" fill="none" stroke="#f0f" stroke-width=".17"/>
<circle cx="156.5" cy="30.2" r=".32" fill="#f0f"/>
<circle cx="156.5" cy="30.2" r=".32" fill="none" stroke="#f0f" stroke-width=".17"/>
<circle cx="131.6" cy="67.5" r=".32" fill="#f0f"/>
<circle cx="131.6" cy="67.5" r=".32" fill="none" stroke="#f0f" stroke-width=".17"/>
<circle cx="64" cy="126.2" r=".32" fill="#f0f"/>
<circle cx="64" cy="126.2" r=".32" fill="none" stroke="#f0f" stroke-width=".17"/>
<circle cx="72.9" cy="126.2" r=".32" fill="#f0f"/>
<circle cx="72.9" cy="126.2" r=".32" fill="none" stroke="#f0f" stroke-width=".17"/>
<circle cx="94.2" cy="126.2" r=".32" fill="#f0f"/>
<circle cx="94.2" cy="126.2" r=".32" fill="none" stroke="#f0f" stroke-width=".17"/>
<circle cx="112" cy="126.2" r=".32" fill="#f0f"/>
<circle cx="112" cy="126.2" r=".32" fill="none" stroke="#f0f" stroke-width=".17"/>
<circle cx="106.7" cy="126.2" r=".32" fill="#f0f"/>
<circle cx="106.7" cy="126.2" r=".32" fill="none" stroke="#f0f" stroke-width=".17"/>
<circle cx="115.6" cy="126.2" r=".32" fill="#f0f"/>
<circle cx="115.6" cy="126.2" r=".32" fill="none" stroke="#f0f" stroke-width=".17"/>
<circle cx="124.5" cy="126.2" r=".32" fill="#f0f"/>
<circle cx="124.5" cy="126.2" r=".32" fill="none" stroke="#f0f" stroke-width=".17"/>
<circle cx="81.8" cy="138.7" r=".32" fill="#f0f"/>
<circle cx="81.8" cy="138.7" r=".32" fill="none" stroke="#f0f" stroke-width=".17"/>
<circle cx="71.1" cy="144" r=".32" fill="#f0f"/>
<circle cx="71.1" cy="144" r=".32" fill="none" stroke="#f0f" stroke-width=".17"/>
<circle cx="72.9" cy="144" r=".32" fill="#f0f"/>
<circle cx="72.9" cy="144" r=".32" fill="none" stroke="#f0f" stroke-width=".17"/>
<circle cx="115.6" cy="144" r=".32" fill="#f0f"/>
<circle cx="115.6" cy="144" r=".32" fill="none" stroke="#f0f" stroke-width=".17"/>
<circle cx="76.5" cy="147.5" r=".32" fill="#f0f"/>
<circle cx="76.5" cy="147.5" r=".32" fill="none" stroke="#f0f" stroke-width=".17"/>
<circle cx="71.1" cy="147.5" r=".32" fill="#f0f"/>
<circle cx="71.1" cy="147.5" r=".32" fill="none" stroke="#f0f" stroke-width=".17"/>
<circle cx="112" cy="147.5" r=".32" fill="#f0f"/>
<circle cx="112" cy="147.5" r=".32" fill="none" stroke="#f0f" stroke-width=".17"/>
<circle cx="81.8" cy="156.4" r=".32" fill="#f0f"/>
<circle cx="81.8" cy="156.4" r=".32" fill="none" stroke="#f0f" stroke-width=".17"/>
<circle cx="94.2" cy="156.4" r=".32" fill="#f0f"/>
<circle cx="94.2" cy="156.4" r=".32" fill="none" stroke="#f0f" stroke-width=".17"/>
<circle cx="190.3" cy="122.7" r=".32" fill="#f0f"/>
<circle cx="190.3" cy="122.7" r=".32" fill="none" stroke="#f0f" stroke-width=".17"/>
<circle cx="197.4" cy="122.7" r=".32" fill="#f0f"/>
<circle cx="197.4" cy="122.7" r=".32" fill="none" stroke="#f0f" stroke-width=".17"/>
<circle cx="190.3" cy="151.1" r=".32" fill="#f0f"/>
<circle cx="190.3" cy="151.1" r=".32" fill="none" stroke="#f0f" stroke-width=".17"/>
<circle cx="197.4" cy="151.1" r=".32" fill="#f0f"/>
<circle cx="197.4" cy="151.1" r=".32" fill="none" stroke="#f0f" stroke-width=".17"/>
<circle cx="124.5" cy="64" r=".32" fill="#f0f"/>
<circle cx="124.5" cy="64" r=".32" fill="none" stroke="#f0f" stroke-width=".17"/>
<circle cx="124.5" cy="67.5" r=".32" fill="#f0f"/>
<circle cx="124.5" cy="67.5" r=".32" fill="none" stroke="#f0f" stroke-width=".17"/>
<g font-size="2.3">
<text x="35.6" y="10.8">CLASS-D AMPLIFIER</text>
<text x="35.6" y="13">2x 2W</text>
<text x="33.8" y="108.5">LEVEL SHIFTING</text>
</g>
<g font-size="2.3" fill="#008000">
<text x="213.4" y="30.3">LEFT SPEAKER</text>
<text x="213.4" y="64.1">RIGHT SPEAKER</text>
<text x="210" y="85.3">Connector Pins inverted</text>
<text x="210" y="87.5">to ease the PCB Layout</text>
</g>
<text font-size="2.1" x="208.1" y="194">ADADN8080 Mezzanine Board</text>
<g font-size="1.6">
<text x="130.4" y="26.2">1V8</text>
<text x="160.6" y="26.2">5V_AMP</text>
<text x="223.7" y="34.3" transform="rotate(-90 223.7 34.3)">1</text>
<text x="229" y="34.3" transform="rotate(-90 229 34.3)">3</text>
<text x="82.4" y="38.6">1V8</text>
<text x="141.9" y="41.4" transform="rotate(-90 141.9 41.4)">C1</text>
<text x="149" y="41.4" transform="rotate(-90 149 41.4)">A3</text>
<text x="131.9" y="45.8">D3</text>
<text x="131.9" y="47.6">D2</text>
<text x="157.7" y="47.6">A4</text>
<text x="223.7" y="46.6" transform="rotate(-90 223.7 46.6)">2</text>
<text x="229" y="46.6" transform="rotate(-90 229 46.6)">4</text>
<text x="131.9" y="49.4">D1</text>
<text x="131.9" y="51.2">D4</text>
<text x="157.7" y="53">B4</text>
<text x="112.6" y="59.9">1V8</text>
<text x="131.9" y="54.7">C3</text>
<text x="131.9" y="58.3">C4</text>
<text x="131.9" y="65.4">C2</text>
<text x="132" y="63.6">B2</text>
<text x="157.7" y="60.1">A1</text>
<text x="157.7" y="65.4">B1</text>
<text x="64" y="66.5">DNE</text>
<text x="132" y="67.2">B3</text>
<text x="223.7" y="68.1" transform="rotate(-90 223.7 68.1)">2</text>
<text x="229" y="68.1" transform="rotate(-90 229 68.1)">4</text>
<text x="64" y="73.4">DNE</text>
<text x="117.4" y="75.8">DNE</text>
<text x="145.5" y="74.3" transform="rotate(-90 145.5 74.3)">A2</text>
<text x="223.7" y="80.3" transform="rotate(-90 223.7 80.3)">1</text>
<text x="229" y="80.3" transform="rotate(-90 229 80.3)">3</text>
<text x="188.5" y="118.8">1V8</text>
<text x="195.6" y="118.8">5V_USB</text>
<text x="62.3" y="122.3">1V8</text>
<text x="122.7" y="122.3">5V_USB</text>
<text x="189.9" y="125" transform="rotate(-90 189.9 125)">1</text>
<text x="197" y="125" transform="rotate(-90 197 125)">6</text>
<text x="184.6" y="129.4">2</text>
<text x="202.2" y="129.4">5</text>
<text x="93.9" y="133.9" transform="rotate(-90 93.9 133.9)">8</text>
<text x="193.5" y="137.2" transform="rotate(-90 193.5 137.2)">3</text>
<text x="202.2" y="133">4</text>
<text x="60.5" y="139.2">DNE</text>
<text x="83.3" y="143.6">6</text>
<text x="83.3" y="138.3">1</text>
<text x="104.4" y="143.6">7</text>
<text x="104.4" y="138.3">5</text>
<text x="60.5" y="149.9">DNE</text>
<text x="83.3" y="147.2">3</text>
<text x="104.4" y="147.2">2</text>
<text x="188.5" y="147.2">1V8</text>
<text x="195.6" y="147.2">5V_USB</text>
<text x="74.9" y="154.9">DNE</text>
<text x="90.3" y="155" transform="rotate(-90 90.3 155)">4</text>
<text x="97.4" y="155" transform="rotate(-90 97.4 155)">9</text>
<text x="189.9" y="153.5" transform="rotate(-90 189.9 153.5)">1</text>
<text x="197" y="153.5" transform="rotate(-90 197 153.5)">6</text>
<text x="184.6" y="157.9">2</text>
<text x="202.2" y="161.4">4</text>
<text x="202.2" y="157.9">5</text>
<text x="82.9" y="165.2">DNE</text>
<text x="193.5" y="165.7" transform="rotate(-90 193.5 165.7)">3</text>
<text x="279.2" y="194.4">A3</text>
<text x="245.4" y="203.3">&lt;Doc&gt;</text>
<text x="245.4" y="198.8">SSM2518 + LEVEL SHIFT</text>
<text x="271" y="203.3">01-07</text>
<text x="281.7" y="203.3">6</text>
<text x="286" y="203.3">7</text>
</g>
<g font-size="1.6" fill="#000080">
<text x="125" y="35.9">100nF</text>
<text x="125.7" y="34.3">C601</text>
<text x="149.9" y="35.9">100nF</text>
<text x="150.6" y="34.3">C600</text>
<text x="165.6" y="34.3">C604</text>
<text x="165.6" y="35.9">4.7uF</text>
<text x="202.9" y="34">C606</text>
<text x="202.9" y="32.4">470pF</text>
<text x="136.4" y="41.6">U600</text>
<text x="217" y="37">J600</text>
<text x="76.5" y="47.7">R608</text>
<text x="87.2" y="47.7">R601</text>
<text x="168.2" y="47.3">R606</text>
<text x="176.2" y="47.5">0R</text>
<text x="76.5" y="49.4">2.2K</text>
<text x="87.2" y="49.4">2.2K</text>
<text x="119.7" y="53.9">R607</text>
<text x="125.9" y="53.9">0R</text>
<text x="168.2" y="52.8">R602</text>
<text x="176.4" y="53">0R</text>
<text x="202.9" y="48.6">C602</text>
<text x="202.9" y="50.2">470pF</text>
<text x="60.2" y="54.6">R605</text>
<text x="67.9" y="54.8">0R</text>
<text x="168.4" y="59.9">R610</text>
<text x="60.2" y="60.3">R600</text>
<text x="67.9" y="60.3">0R</text>
<text x="116.2" y="62.4">R611 100K</text>
<text x="168.4" y="65.4">R604</text>
<text x="176.4" y="65.4">0R</text>
<text x="176.4" y="60.3">0R</text>
<text x="202.9" y="64.6">C605</text>
<text x="59.6" y="67.2">R603</text>
<text x="67.9" y="67.4">0R</text>
<text x="202.9" y="66.2">470pF</text>
<text x="217" y="70.8">J601</text>
<text x="59.6" y="72.7">R609</text>
<text x="67.9" y="72.7">0R</text>
<text x="116.2" y="73.4">R612 100K</text>
<text x="149.1" y="73.3">SSM2518CBZ-R7</text>
<text x="202.7" y="79.7">C603</text>
<text x="202.9" y="82.2">470pF</text>
<text x="177.8" y="122.3">C302</text>
<text x="183.2" y="122.3">100nF</text>
<text x="192.1" y="125.9">U301</text>
<text x="199.2" y="122.3">C314</text>
<text x="204.5" y="122.3">100nF</text>
<text x="57.3" y="131.2">C312</text>
<text x="69" y="129.5">R328</text>
<text x="69" y="131.4">10K</text>
<text x="76.8" y="129.5">R333</text>
<text x="77.6" y="131.6">10K</text>
<text x="82.7" y="131.2">R322</text>
<text x="108.2" y="129.5">R323</text>
<text x="108.2" y="131.4">10K</text>
<text x="115.8" y="129.5">R303</text>
<text x="116.7" y="131.4">10K</text>
<text x="174.6" y="128.7">R301</text>
<text x="180.8" y="128.9">0R</text>
<text x="57.5" y="133.3">10nF</text>
<text x="82.9" y="132.7">10K</text>
<text x="86.3" y="134.8">U304</text>
<text x="94.3" y="134.8">LTC4308</text>
<text x="101.4" y="133">R314</text>
<text x="103.2" y="134.8">10K</text>
<text x="126.4" y="132.1">C313</text>
<text x="126.4" y="133.7">10nF</text>
<text x="56" y="140.3">R325</text>
<text x="64" y="142.6">R306</text>
<text x="64.6" y="140">0R</text>
<text x="68.2" y="143.7">0R</text>
<text x="195.6" y="138.3">ADG3301BKSZ</text>
<text x="64" y="146.3">R330</text>
<text x="68.2" y="147.1">0R</text>
<text x="178.4" y="148.8">C304 100nF</text>
<text x="199.2" y="149">C309 100nF</text>
<text x="56.4" y="151">R329</text>
<text x="64.6" y="150.8">0R</text>
<text x="192.1" y="154.3">U302</text>
<text x="72.4" y="158.6">R316</text>
<text x="77.9" y="158.6">0R</text>
<text x="175" y="157.2">R309</text>
<text x="180.8" y="157.2">0R</text>
<text x="82.7" y="163.8">100K</text>
<text x="82.9" y="162">R307</text>
<text x="195.6" y="166.8">ADG3301BKSZ</text>
</g>
<g font-size="1.6" fill="#f00">
<text x="100.5" y="46.8">I2S_SSM_BCLK</text>
<text x="100.5" y="48.6">I2S_SSM_LRCLK</text>
<text x="104.1" y="50.3">I2S_SSM_IN</text>
<text x="107.6" y="52.1">MCLK</text>
<text x="47.2" y="55.7">SCL_AMP</text>
<text x="47.2" y="59.2">SDA_AMP</text>
<text x="47.2" y="68.1">SCL_LED</text>
<text x="47.2" y="71.7">SDA_LED</text>
<text x="96.9" y="68.1">HOST_SSM_ON</text>
<text x="153.8" y="130.3">HOST_LED_CTRL</text>
<text x="213.4" y="130.2">HOST_LED_CTRL_5V</text>
<text x="213.1" y="133.9">HOST_DATA_OK</text>
<text x="43.6" y="141">SDA_AMP</text>
<text x="38.3" y="144.6">SDA_LED</text>
<text x="38.3" y="148.1">SCL_LED</text>
<text x="128.1" y="144.4">SDA_LED_5V</text>
<text x="128.1" y="148">SCL_LED_5V</text>
<text x="43.6" y="151.7">SCL_AMP</text>
<text x="54.3" y="157">HOST_DATA_OK</text>
<text x="155.6" y="158.8">HOST_LED_OFF</text>
<text x="213.4" y="158.6">HOST_LED_OFF_5V</text>
<text x="213.1" y="162.3">HOST_DATA_OK</text>
</g>
<g font-size="1.6" fill="#004080">
<text x="136.1" y="46.9">BCLK</text>
<text x="140.5" y="44.1">DVDD</text>
<text x="147.6" y="44.1">PVDD</text>
<text x="136.1" y="48.7">LRLCK</text>
<text x="136.1" y="50.5">SDATA</text>
<text x="136.1" y="52.3">MCLK</text>
<text x="150.4" y="48.7">OUTL+</text>
<text x="136.1" y="55.8">SCL</text>
<text x="136.1" y="59.4">SDA</text>
<text x="150.8" y="54.1">OUTL-</text>
<text x="136.1" y="64.7">SD</text>
<text x="150.2" y="61.2">OUTR+</text>
<text x="136.1" y="68.3">ADDR</text>
<text x="136.1" y="66.5">SAMOD</text>
<text x="144.1" y="70.8">GND</text>
<text x="150.5" y="66.5">OUTR-</text>
<text x="187.6" y="130.5">A</text>
<text x="188.5" y="127.7">VCCA</text>
<text x="195.6" y="127.7">VCCY</text>
<text x="199" y="130.5">Y</text>
<text x="92.5" y="136.6">VCC</text>
<text x="192.1" y="134.8">GND</text>
<text x="197.9" y="134.1">EN</text>
<text x="86.3" y="139.4">ENABLE</text>
<text x="96.8" y="139.4">READY</text>
<text x="86.3" y="148.3">SCLIN</text>
<text x="86.3" y="144.7">SDAIN</text>
<text x="95.6" y="144.7">SDAOUT</text>
<text x="95.8" y="148.3">SCLOUT</text>
<text x="88.9" y="152.6">GND</text>
<text x="96.1" y="152.6">PAD</text>
<text x="187.6" y="159">A</text>
<text x="188.5" y="156.1">VCCA</text>
<text x="195.6" y="156.1">VCCY</text>
<text x="199" y="159">Y</text>
<text x="192.1" y="163.2">GND</text>
<text x="197.9" y="162.5">EN</text>
</g>
<g font-size="1.3">
<text x="147" y="1.3">1</text>
<text x=".5" y="105.1">A</text>
<text x="292.6" y="105.1">A</text>
<text x="147" y="207.4">1</text>
</g>
<g font-size="1.2">
<text x="202.7" y="192.2">Title:</text>
<text x="236.5" y="197.5">Function:</text>
<text x="279.2" y="192.2">Size:</text>
<text x="236.5" y="203.2">Doc. Num.:</text>
<text x="266.9" y="203.2">Rev.:</text>
<text x="277.7" y="203.2">Page:</text>
<text x="284.5" y="203.2">/</text>
<text x="202" y="205.7">This document is the property of eSoftThings and cannot de reproduced or communicated without authorization</text>
</g>
</svg>
